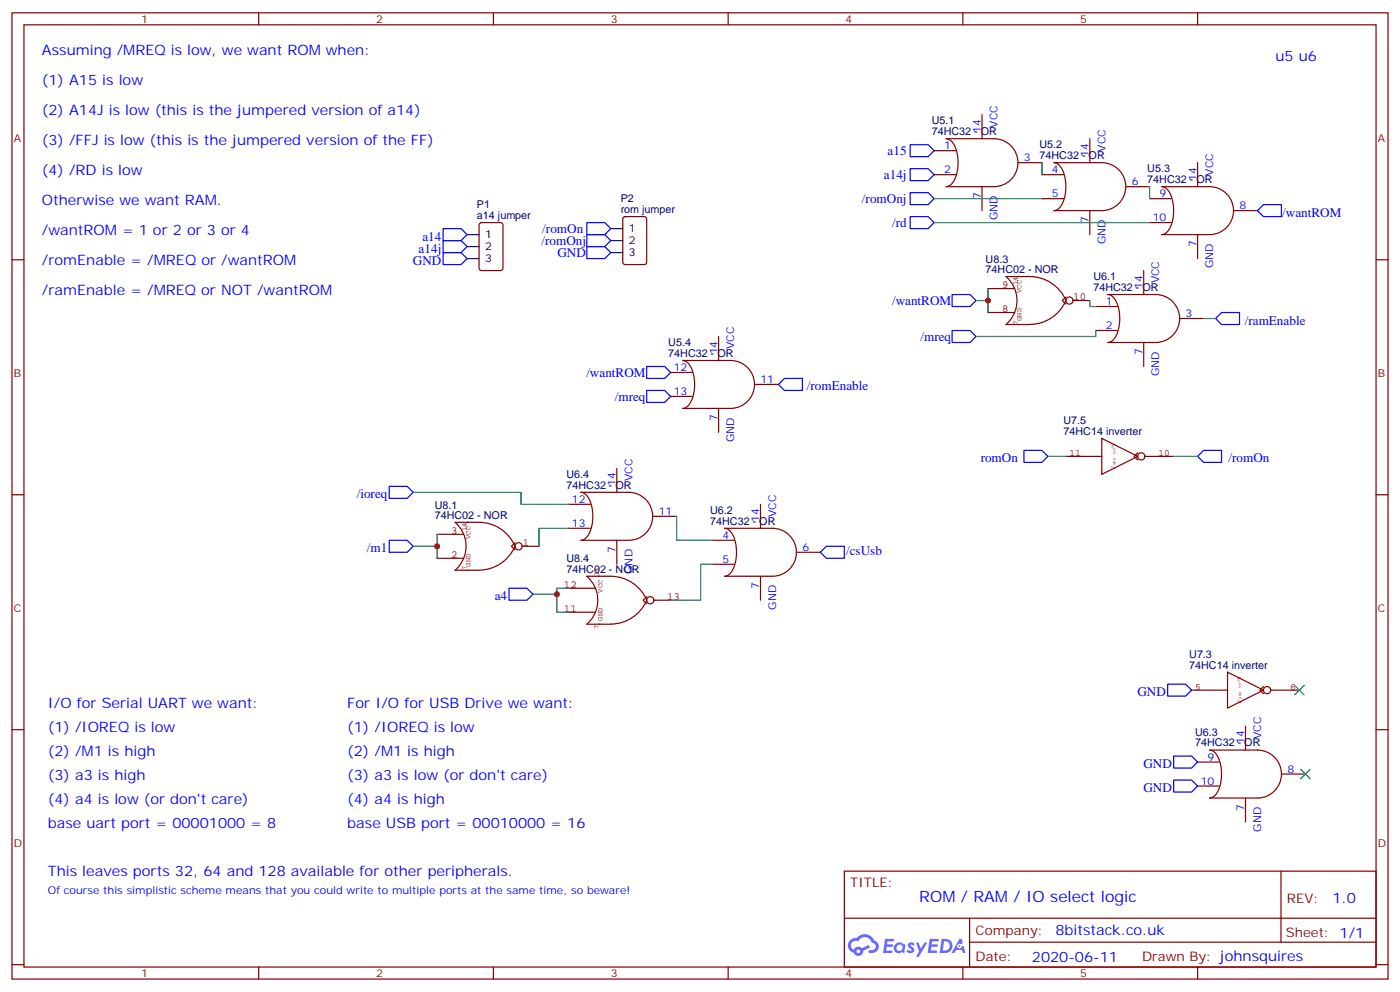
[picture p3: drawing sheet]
<svg xmlns="http://www.w3.org/2000/svg" width="412mm" height="292mm" viewBox="0 0 412 292" stroke-linecap="round" stroke-linejoin="round" font-family="sans-serif">
<g fill="none" stroke="#870000" stroke-width=".35">
<path d="M3.5 3.8h405.4v284.3h-405.4zM7.1 7.3h398.2v277.3h-398.2zM76.2 3.8v3.5M145.3 3.8v3.5M214.5 3.8v3.5M283.6 3.8v3.5M352.8 3.8v3.5M3.5 76.4h3.6M405.3 76.4h3.6M3.5 145.6h3.6M405.3 145.6h3.6M3.5 214.7h3.6"/>
<path d="M405.3 214.7h3.6M248.7 256.4h156.6v28.2h-156.6zM377.3 256.4v20.9M248.7 270.2h156.5M285.6 277.3h119.6M285.6 270.2v14.1M3.5 283.9h3.6M76.2 284.6v3.5M145.3 284.6v3.5M214.5 284.6v3.5M283.6 284.6v3.5M352.8 284.6v3.5"/>
<path d="M405.3 283.9h3.6"/>
</g>
<g fill="#5487ff">
<path d="M267.7 277.5a1.22 1.22 0 0 1 1.7 .3l-.4 .6a.47 .47 0 0 0-.3-.4 .47 .47 0 0 0-.5 .2l.1 .2a1.14 1.14 0 0 1 .8 1.7 1.14 1.14 0 0 1-1.9 0l-.2-.2 .5-.5 .7 .4a.29 .29 0 0 0 .3-.2 .29 .29 0 0 0-.2-.4 1.04 1.04 0 0 1-.6-1.7z"/>
<path d="M260.7 276.3h2.4l.3 .2-.2 .5h-1.8l-.1 .9h1.5l.3 .4-.3 .3h-1.6l-.2 1.1 1.7 .1 .2 .3-.2 .3h-2.6z"/>
<path d="M273.8 276.3h2.4l.3 .2-.1 .5h-1.8l-.2 .9h1.6l.3 .4-.4 .3h-1.6l-.1 1.1 1.7 .1 .2 .3-.2 .3h-2.6z"/>
<path d="M282.6 276.3h.7l.3 1.2-.6 .4a.69 .69 0 0 0-1 .2 .69 .69 0 0 0 .4 1 .69 .69 0 0 0 .9-.6l.5-.3 .6 2.2h-.8l-.2-.8h-1.8l-.5 .8h-.8z"/>
<path d="M269.8 277.4h.8l.6 1.8 1.1-1.8h.9l-2.6 4.2h-.8l.9-1.6z"/>
<path d="M277.4 276.3l-.6 4.1h1.3a2.11 2.11 0 0 0 2.5-2.1 2.11 2.11 0 0 0-2.5-2zM278.1 277a1.39 1.39 0 0 1 1.7 1.4 1.39 1.39 0 0 1-1.8 1.3h-.3z"/>
<path d="M263.7 277.9a1.54 1.54 0 0 0-.1 2.2 1.54 1.54 0 0 0 2.2 .1l.6 .2 .3-2.3-.2-.2h-.4a1.49 1.49 0 0 0-2.4 0zM264 278.9a.94 .94 0 0 1 1.8 0 .94 .94 0 0 1-1.8 0z"/>
<path d="M250.4 276.7a2.18 2.18 0 0 0 1.1 3.7 1.44 1.44 0 0 0 1.6 .9 1.44 1.44 0 0 0 1.2-1.5l2-1-.5-.7-1.9 .9a1.47 1.47 0 0 0-2.4 .5 1.39 1.39 0 0 1-.7-2 1.39 1.39 0 0 1 2-.4 2.12 2.12 0 0 1 2.2-1.3 2.12 2.12 0 0 1 1.9 1.7 1.14 1.14 0 0 1 1.1 1.4 1.14 1.14 0 0 1-1.7 .7 .43 .43 0 0 0-.5 .4 .43 .43 0 0 0 .4 .5 1.98 1.98 0 0 0 2.5-1.3 1.98 1.98 0 0 0-1.2-2.5 3.1 3.1 0 0 0-5.3-.7l-.9 .1zM252.3 280a.55 .55 0 0 1 1.1 0 .55 .55 0 0 1-1.1 0z"/>
<circle cx="282.6" cy="278.4" r=".26"/>
</g>
<g fill="none" stroke="#00f" stroke-width=".35">
<path d="M268.1 42.6h5.3l1.8 1.7-1.8 1.8h-5.3zM268.1 49.6h5.3l1.8 1.8-1.8 1.8h-5.3zM268.1 56.7h5.3l1.8 1.8-1.8 1.7h-5.3zM130.5 67.3h5.3l1.8 1.7-1.8 1.8h-5.3zM130.5 70.8h5.3l1.8 1.8-1.8 1.7h-5.3zM130.5 74.3h5.3l1.8 1.8-1.8 1.8h-5.3zM268.1 63.7h5.3l1.8 1.8-1.8 1.8h-5.3zM370.4 62l1.8-1.8h5.3v3.5h-5.3zM280.5 86.7h5.3l1.7 1.7-1.7 1.8h-5.3zM280.5 97.3h5.3l1.7 1.7-1.7 1.8h-5.3zM358.1 93.7l1.7-1.7h5.3v3.5h-5.3zM190.5 107.8h5.3l1.8 1.8-1.8 1.8h-5.3z"/>
<path d="M190.5 114.9h5.3l1.8 1.8-1.8 1.7h-5.3zM229.3 113.1l1.8-1.7h5.3v3.5h-5.3zM301.6 132.5h5.3l1.8 1.8-1.8 1.8h-5.3zM354.5 132.5h5.3v3.6h-5.3l-1.7-1.8z"/>
</g>
<g fill="none" stroke="#870000" stroke-width=".35">
<path d="M289.3 33.8v7M275.2 44.3h6.3M275.2 51.4h6.3M278.7 40.8h14.1a7.1 7.1 0 0 1 7.1 7.1 7.1 7.1 0 0 1-7.1 7h-14.1a3.6 3.6 0 0 0 2.8-2.9 11.7 11.7 0 0 0-1.2-10.4l-1-.7zM289.3 54.9v7.1M299.9 47.9h7M306.9 51.4h6.4M306.9 58.5h6.4M310.4 47.9h14.2a7.1 7.1 0 0 1 7 7 7.1 7.1 0 0 1-7 7.1h-14.2a3.6 3.6 0 0 0 2.9-2.9 11.7 11.7 0 0 0-1.2-10.4l-1.1-.7zM321 40.8v7.1M331.6 54.9h7.1M338.7 58.5h6.3"/>
<path d="M342.2 54.9h14.1a7.1 7.1 0 0 1 7.1 7.1 7.1 7.1 0 0 1-7.1 7h-14.1a3.6 3.6 0 0 0 2.8-2.8 11.7 11.7 0 0 0-1.2-10.5l-1-.7zM352.8 47.9v7M321 62v7M336.9 79.6v7.1M338.7 65.5h6.3M352.8 69v7.1M363.4 62h7M211.7 99v7.1M322.8 90.2h6.3M322.8 97.3h6.3M326.3 86.7h14.1a7.1 7.1 0 0 1 7.1 7 7.1 7.1 0 0 1-7.1 7.1h-14.1a3.6 3.6 0 0 0 2.9-2.9 11.7 11.7 0 0 0-1.3-10.4l-1-.7zM347.5 93.7h7"/>
<path d="M197.6 109.6h6.3M197.6 116.7h6.3M201.1 106.1h14.1a7.1 7.1 0 0 1 7 7 7.1 7.1 0 0 1-7 7.1h-14.1a3.6 3.6 0 0 0 2.8-2.9 11.7 11.7 0 0 0-1.2-10.4l-1-.7zM222.2 113.1h7.1M336.9 100.8v7M181.7 137.8v7.1M211.7 120.2v7M167.6 155.5h6.3M167.6 148.4h6.3M171.1 144.9h14.1a7.1 7.1 0 0 1 7.1 7 7.1 7.1 0 0 1-7.1 7.1h-14.1a3.6 3.6 0 0 0 2.8-2.9 11.7 11.7 0 0 0-1.2-10.4l-1-.7zM181.7 159v7.1M192.3 151.9h7"/>
<path d="M209.9 159h6.4M213.4 155.5h14.1a7.1 7.1 0 0 1 7.1 7 7.1 7.1 0 0 1-7.1 7.1h-14.1a3.6 3.6 0 0 0 2.9-2.9 11.7 11.7 0 0 0-1.2-10.4l-1.1-.7zM224 148.4v7.1M209.9 166.1h6.4M224 169.6v7M234.6 162.5h7.1M366.9 213.7v7M352.8 224.3h6.3M352.8 231.3h6.3M356.3 220.7h14.1a7.1 7.1 0 0 1 7.1 7.1 7.1 7.1 0 0 1-7.1 7h-14.1a3.6 3.6 0 0 0 2.9-2.8 11.7 11.7 0 0 0-1.3-10.5l-1-.7zM366.9 234.8v7.1M377.5 227.8h7"/>
</g>
<path d="M275.2 58.5h31.7M306.9 47.9v3.5M338.7 54.9v3.6M275.2 65.5h63.5M322.8 97.3v1.7h-35.3" fill="none" stroke="#008700" stroke-width=".35"/>
<g fill="#850000">
<circle cx="299.9" cy="95.5" r=".18"/>
<circle cx="299.9" cy="81.4" r=".18"/>
</g>
<g fill="none" stroke="#850000" stroke-width=".35">
<path d="M291 92h7.8M291 84.9h7.8M314 88.4a11.5 11.5 0 0 1-10.6 7.1M314 87.4l-1.1 1 1.1 1.1M314 88.4a11.5 11.5 0 0 0-10.6-7h-7.1a9.2 9.2 0 0 1 0 14.1h7.1M316.1 88.4h4.9M361.6 197.8l10.6 5.3-10.6 5.3z"/>
<circle cx="315" cy="88.4" r="1.06"/>
</g>
<path d="M291 84.9v3.5h-3.5M291 88.4v3.6M321 88.4v1.8h1.8M354.5 93.7h3.6" fill="none" stroke="#008700" stroke-width=".35"/>
<path d="M172.9 65.5h5.3l1.7 1.8-1.7 1.7h-5.3zM172.9 69h5.3l1.7 1.8-1.7 1.8h-5.3zM172.9 72.6h5.3l1.7 1.7-1.7 1.8h-5.3zM345.7 222.5h5.3l1.8 1.8-1.8 1.7h-5.3zM345.7 229.6h5.3l1.8 1.7-1.8 1.8h-5.3z" fill="none" stroke="#00f" stroke-width=".35"/>
<path d="M383.1 226.4l2.8 2.8M385.9 226.4l-2.8 2.8" fill="none" stroke="#3c3" stroke-width=".35"/>
<path d="M141.3 65.7l.5-.2h5.7l.6 .4 .1 13-.5 .7h-5.9l-.6-.4-.1-13zM183.7 64l.4-.3h5.7l.6 .5 .1 13-.5 .6-5.9 .1-.6-.5-.1-12.9z" fill="none" stroke="#870000" stroke-width=".35"/>
<path d="M137.6 69h3.5M137.6 72.6h3.5M137.6 76.1h3.5M179.9 67.3h3.5M179.9 70.8h3.5M179.9 74.3h3.5" fill="none" stroke="#000" stroke-width=".35"/>
<g fill="#850000">
<circle cx="365.1" cy="206.6" r=".18"/>
<circle cx="365.1" cy="199.6" r=".18"/>
</g>
<g fill="none" stroke="#850000" stroke-width=".35">
<path d="M324.6 129l10.5 5.3-10.5 5.3zM351 203.1h10.6M372.2 202l-1.1 1.1 1.1 1.1M374.3 203.1h8.5"/>
<circle cx="373.2" cy="203.1" r="1.06"/>
</g>
<g fill="#850000">
<circle cx="328.1" cy="137.8" r=".18"/>
<circle cx="328.1" cy="130.8" r=".18"/>
</g>
<g fill="none" stroke="#850000" stroke-width=".35">
<path d="M314 134.3h10.6M335.1 133.2l-1 1.1 1 1.1M337.3 134.3h8.4"/>
<circle cx="336.2" cy="134.3" r="1.06"/>
</g>
<g fill="#850000">
<circle cx="137.6" cy="167.8" r=".18"/>
<circle cx="137.6" cy="153.7" r=".18"/>
</g>
<g fill="none" stroke="#850000" stroke-width=".35">
<path d="M128.8 157.2h7.7M151.7 159.7l-1.1 1.1 1.1 1M128.8 164.3h7.7M141.1 167.8a11.6 11.6 0 0 0 10.6-7 11.5 11.5 0 0 0-10.6-7.1h-7.1a9.2 9.2 0 0 1 0 14.1h7.1M153.8 160.8h4.9"/>
<circle cx="152.8" cy="160.8" r="1.06"/>
</g>
<path d="M308.7 134.3h5.3M345.7 134.3h7.1M121.7 144.9h31.8v3.5h14.1M128.8 157.2v7.1M167.6 155.5h-8.9v5.3M199.3 151.9v7.1h10.6M121.7 160.8h7.1" fill="none" stroke="#008700" stroke-width=".35"/>
<path d="M114.7 143.1h5.2l1.8 1.8-1.8 1.7h-5.2zM114.7 159h5.2l1.8 1.8-1.8 1.7h-5.2zM149.9 173.1h5.3l1.8 1.8-1.8 1.7h-5.3zM241.7 162.5l1.7-1.7h5.3v3.5h-5.3z" fill="none" stroke="#00f" stroke-width=".35"/>
<g fill="#850000">
<circle cx="176.4" cy="183.7" r=".18"/>
<circle cx="176.4" cy="169.6" r=".18"/>
</g>
<g fill="none" stroke="#850000" stroke-width=".35">
<path d="M167.6 173.1h7.7M172.8 169.6h7.1a11.5 11.5 0 0 1 10.6 7 11.6 11.6 0 0 1-10.6 7.1h-7a9.2 9.2 0 0 0-.1-14.1zM190.5 175.6l-1.1 1 1.1 1.1M192.6 176.6h5M167.6 180.2h7.7"/>
<circle cx="191.6" cy="176.6" r="1.06"/>
</g>
<path d="M157 174.9h7M167.6 173.1h-3.6v7.1h3.6M209.9 166.1h-3.5v10.5h-8.8" fill="none" stroke="#008700" stroke-width=".35"/>
<path d="M381.4 201.7l2.8 2.8M384.2 201.7l-2.8 2.8" fill="none" stroke="#3c3" stroke-width=".35"/>
<path d="M344 201.3h5.2l1.8 1.8-1.8 1.8h-5.2z" fill="none" stroke="#00f" stroke-width=".35"/>
<g fill="#c00">
<circle cx="291" cy="88.4" r=".88"/>
<circle cx="128.8" cy="160.8" r=".88"/>
<circle cx="164" cy="174.9" r=".88"/>
</g>
<text font-size="4.6" fill="#00f" x="270.8" y="265.4">ROM / RAM / IO select logic</text>
<g font-size="4.2" fill="#00f">
<text x="12.3" y="16.1">Assuming /MREQ is low, we want ROM when:</text>
<text x="375.7" y="17.9">u5 u6</text>
<text x="12.3" y="24.9">(1) A15 is low</text>
<text x="12.3" y="33.8">(2) A14J is low (this is the jumpered version of a14)</text>
<text x="12.3" y="42.6">(3) /FFJ is low (this is the jumpered version of the FF)</text>
<text x="12.3" y="51.4">(4) /RD is low</text>
<text x="12.3" y="60.2">Otherwise we want RAM.</text>
<text x="12.3" y="69">/wantROM = 1 or 2 or 3 or 4</text>
<text x="12.3" y="77.9">/romEnable = /MREQ or /wantROM</text>
<text x="12.3" y="86.7">/ramEnable = /MREQ or NOT /wantROM</text>
<text x="14.1" y="208.4">I/O for Serial UART we want:</text>
<text x="102.3" y="208.4">For I/O for USB Drive we want:</text>
<text x="14.1" y="215.4">(1) /IOREQ is low</text>
<text x="102.3" y="215.4">(1) /IOREQ is low</text>
<text x="14.1" y="222.5">(2) /M1 is high</text>
<text x="102.3" y="222.5">(2) /M1 is high</text>
<text x="14.1" y="229.6">(3) a3 is high</text>
<text x="102.3" y="229.6">(3) a3 is low (or don't care)</text>
<text x="14.1" y="236.6">(4) a4 is low (or don't care)</text>
<text x="102.3" y="236.6">(4) a4 is high</text>
<text x="14.1" y="243.7">base uart port = 00001000 = 8</text>
<text x="102.3" y="243.7">base USB port = 00010000 = 16</text>
<text x="14.1" y="257.8">This leaves ports 32, 64 and 128 available for other peripherals.</text>
<text x="392.5" y="265.6">1.0</text>
<text x="310.9" y="275.2">8bitstack.co.uk</text>
<text x="304" y="283">2020-06-11</text>
</g>
<g font-size="3.9" fill="#00f">
<text x="261.5" y="45.6">a15</text>
<text x="260.4" y="52.6">a14j</text>
<text x="253.9" y="59.7">/romOnj</text>
<text x="377.7" y="63.7">/wantROM</text>
<text x="124.4" y="70.8">a14</text>
<text x="159.7" y="68.5">/romOn</text>
<text x="262.8" y="66.7">/rd</text>
<text x="121.6" y="77.9">GND</text>
<text x="123.3" y="74.3">a14j</text>
<text x="159.5" y="72">/romOnj</text>
<text x="164.2" y="75.6">GND</text>
<text x="262.8" y="89.7">/wantROM</text>
<text x="366.7" y="95.5">/ramEnable</text>
<text x="271.1" y="100.3">/mreq</text>
<text x="172.7" y="110.8">/wantROM</text>
<text x="181.1" y="117.9">/mreq</text>
<text x="237.7" y="114.9">/romEnable</text>
<text x="288.9" y="136.1">romOn</text>
<text x="361.9" y="136.1">/romOn</text>
<text x="105.1" y="146.6">/ioreq</text>
<text x="108.1" y="162.5">/m1</text>
<text x="249.2" y="163.2">/csUsb</text>
<text x="145.8" y="176.6">a4</text>
<text x="335" y="204.9">GND</text>
<text x="336.8" y="226">GND</text>
<text x="336.8" y="233.1">GND</text>
</g>
<g font-size="3.9" fill="#800">
<text x="250.5" y="260.9">TITLE:</text>
<text x="379.1" y="265.6">REV:</text>
<text x="287.4" y="275.1">Company:</text>
<text x="378.7" y="275.8">Sheet: 1/1</text>
<text x="287.4" y="282.8">Date:</text>
<text x="336.4" y="282.9">Drawn By: johnsquires</text>
</g>
<g font-size="3.2" fill="#800">
<text x="41.6" y="6.8">1</text>
<text x="110.8" y="6.8">2</text>
<text x="179.9" y="6.8">3</text>
<text x="249.1" y="6.8">4</text>
<text x="318.2" y="6.8">5</text>
<text x="4.1" y="41.9">A</text>
<text x="405.9" y="41.9">A</text>
<text x="4.1" y="111">B</text>
<text x="405.9" y="111">B</text>
<text x="4.1" y="180.2">C</text>
<text x="405.9" y="180.2">C</text>
<text x="4.1" y="249.3">D</text>
<text x="405.9" y="249.3">D</text>
<text x="41.6" y="287.6">1</text>
<text x="110.8" y="287.6">2</text>
<text x="179.9" y="287.6">3</text>
<text x="249.1" y="287.6">4</text>
<text x="318.2" y="287.6">5</text>
</g>
<g font-size="3.2" fill="#000080">
<text x="274.5" y="39.8">74HC32 - OR</text>
<text x="274.5" y="36.6">U5.1</text>
<text x="306.2" y="46.8">74HC32 - OR</text>
<text x="306.2" y="43.6">U5.2</text>
<text x="338" y="53.9">74HC32 - OR</text>
<text x="338" y="50.7">U5.3</text>
<text x="182.8" y="59.5">P2</text>
<text x="140.5" y="64.5">a14 jumper</text>
<text x="140.5" y="61.3">P1</text>
<text x="182.8" y="62.7">rom jumper</text>
<text x="290.3" y="77.4">U8.3</text>
<text x="290.3" y="80.3">74HC02 - NOR</text>
<text x="322.1" y="82.4">U6.1</text>
<text x="322.1" y="85.6">74HC32 - OR</text>
<text x="196.8" y="101.8">U5.4</text>
<text x="196.8" y="105">74HC32 - OR</text>
<text x="313.3" y="124.8">U7.5</text>
<text x="313.3" y="128">74HC14 inverter</text>
<text x="166.9" y="143.8">74HC32 - OR</text>
<text x="166.9" y="140.7">U6.4</text>
<text x="128.1" y="149.7">U8.1</text>
<text x="128.1" y="152.6">74HC02 - NOR</text>
<text x="209.2" y="154.4">74HC32 - OR</text>
<text x="209.2" y="151.2">U6.2</text>
<text x="166.9" y="165.4">U8.4</text>
<text x="166.9" y="168.5">74HC02 - NOR</text>
<text x="350.3" y="196.7">74HC14 inverter</text>
<text x="350.3" y="193.6">U7.3</text>
<text x="352.1" y="219.7">74HC32 - OR</text>
<text x="352.1" y="216.5">U6.3</text>
</g>
<g font-size="3.2" fill="#00f">
<text x="288.9" y="39.1" transform="rotate(-90 288.9 39.1)">14</text>
<text x="293.9" y="37.5" transform="rotate(-90 293.9 37.5)">VCC</text>
<text x="278.1" y="44">1</text>
<text x="301.6" y="47.5">3</text>
<text x="320.7" y="46.1" transform="rotate(-90 320.7 46.1)">14</text>
<text x="325.6" y="44.6" transform="rotate(-90 325.6 44.6)">VCC</text>
<text x="278.1" y="51">2</text>
<text x="309.8" y="51">4</text>
<text x="352.4" y="53.2" transform="rotate(-90 352.4 53.2)">14</text>
<text x="357.4" y="51.7" transform="rotate(-90 357.4 51.7)">VCC</text>
<text x="288.9" y="58.7" transform="rotate(-90 288.9 58.7)">7</text>
<text x="309.8" y="58.1">5</text>
<text x="333.4" y="54.6">6</text>
<text x="341.6" y="58.1">9</text>
<text x="293.9" y="64.8" transform="rotate(-90 293.9 64.8)">GND</text>
<text x="320.7" y="65.8" transform="rotate(-90 320.7 65.8)">7</text>
<text x="339.6" y="65.2">10</text>
<text x="365.1" y="61.6">8</text>
<text x="325.6" y="71.9" transform="rotate(-90 325.6 71.9)">GND</text>
<text x="352.4" y="72.8" transform="rotate(-90 352.4 72.8)">7</text>
<text x="341.5" y="83.4" transform="rotate(-90 341.5 83.4)">VCC</text>
<text x="357.4" y="78.9" transform="rotate(-90 357.4 78.9)">GND</text>
<text x="325.7" y="89.9">1</text>
<text x="336.5" y="84.9" transform="rotate(-90 336.5 84.9)">14</text>
<text x="349.2" y="93.4">3</text>
<text x="325.7" y="96.9">2</text>
<text x="211.3" y="104.3" transform="rotate(-90 211.3 104.3)">14</text>
<text x="216.3" y="102.8" transform="rotate(-90 216.3 102.8)">VCC</text>
<text x="336.5" y="104.6" transform="rotate(-90 336.5 104.6)">7</text>
<text x="198.5" y="109.3">12</text>
<text x="224" y="112.8">11</text>
<text x="341.5" y="110.7" transform="rotate(-90 341.5 110.7)">GND</text>
<text x="198.5" y="116.3">13</text>
<text x="211.3" y="124" transform="rotate(-90 211.3 124)">7</text>
<text x="216.3" y="130.1" transform="rotate(-90 216.3 130.1)">GND</text>
<text x="181.3" y="143.1" transform="rotate(-90 181.3 143.1)">14</text>
<text x="186.3" y="141.6" transform="rotate(-90 186.3 141.6)">VCC</text>
<text x="168.5" y="148.1">12</text>
<text x="168.5" y="155.1">13</text>
<text x="194" y="151.6">11</text>
<text x="223.7" y="153.7" transform="rotate(-90 223.7 153.7)">14</text>
<text x="228.6" y="152.2" transform="rotate(-90 228.6 152.2)">VCC</text>
<text x="212.8" y="158.6">4</text>
<text x="181.3" y="162.8" transform="rotate(-90 181.3 162.8)">7</text>
<text x="212.8" y="165.7">5</text>
<text x="236.4" y="162.2">6</text>
<text x="186.3" y="168.9" transform="rotate(-90 186.3 168.9)">GND</text>
<text x="223.7" y="173.4" transform="rotate(-90 223.7 173.4)">7</text>
<text x="228.6" y="179.5" transform="rotate(-90 228.6 179.5)">GND</text>
<text x="366.5" y="219" transform="rotate(-90 366.5 219)">14</text>
<text x="371.5" y="217.5" transform="rotate(-90 371.5 217.5)">VCC</text>
<text x="355.7" y="223.9">9</text>
<text x="379.2" y="227.4">8</text>
<text x="353.7" y="231">10</text>
<text x="366.5" y="238.6" transform="rotate(-90 366.5 238.6)">7</text>
<text x="371.5" y="244.7" transform="rotate(-90 371.5 244.7)">GND</text>
<text x="14.1" y="263.1">Of course this simplistic scheme means that you could write to multiple ports at the same time, so beware!</text>
</g>
<g font-size="3.2">
<text x="142.9" y="70.1">1</text>
<text x="185.2" y="68.3">1</text>
<text x="185.2" y="71.9">2</text>
<text x="142.9" y="73.6">2</text>
<text x="142.9" y="77.2">3</text>
<text x="185.2" y="75.4">3</text>
</g>
<g font-size="3.2" fill="#840000">
<text x="295.2" y="84.9">9</text>
<text x="316.2" y="88.4">10</text>
<text x="295.2" y="91.9">8</text>
<text x="132.9" y="157.2">3</text>
<text x="154" y="160.7">1</text>
<text x="132.9" y="164.3">2</text>
<text x="166.1" y="173.1">12</text>
<text x="196.5" y="176.6">13</text>
<text x="166.1" y="180.1">11</text>
</g>
<g font-size="2.8" fill="#840000">
<text x="315" y="134.3">11</text>
<text x="341.3" y="134.3">10</text>
<text x="352.1" y="203.1">5</text>
<text x="380" y="203.1">6</text>
</g>
<g font-size="2.1" fill="#840000">
<text x="299.8" y="83.9" transform="rotate(-90 299.8 83.9)">14</text>
<text x="300.9" y="86.3" transform="rotate(-90 300.9 86.3)">VCC</text>
<text x="299.8" y="95.5" transform="rotate(-90 299.8 95.5)">7</text>
<text x="300.9" y="94.4" transform="rotate(-90 300.9 94.4)">GND</text>
<text x="137.5" y="156.2" transform="rotate(-90 137.5 156.2)">14</text>
<text x="138.6" y="158.6" transform="rotate(-90 138.6 158.6)">VCC</text>
<text x="137.5" y="167.8" transform="rotate(-90 137.5 167.8)">7</text>
<text x="138.6" y="166.8" transform="rotate(-90 138.6 166.8)">GND</text>
<text x="176.4" y="169.6" transform="rotate(-90 176.4 169.6)">14</text>
<text x="177.4" y="174.4" transform="rotate(-90 177.4 174.4)">VCC</text>
<text x="176.4" y="185" transform="rotate(-90 176.4 185)">7</text>
<text x="177.4" y="182.6" transform="rotate(-90 177.4 182.6)">GND</text>
</g>
<g font-size="1.1" fill="#840000">
<text x="328" y="137.8" transform="rotate(-90 328 137.8)">7</text>
<text x="328" y="132" transform="rotate(-90 328 132)">14</text>
<text x="328.6" y="136.8" transform="rotate(-90 328.6 136.8)">GND</text>
<text x="328.6" y="133.7" transform="rotate(-90 328.6 133.7)">VCC</text>
<text x="365.1" y="200.8" transform="rotate(-90 365.1 200.8)">14</text>
<text x="365.7" y="202.5" transform="rotate(-90 365.7 202.5)">VCC</text>
<text x="365.1" y="206.6" transform="rotate(-90 365.1 206.6)">7</text>
<text x="365.7" y="205.6" transform="rotate(-90 365.7 205.6)">GND</text>
</g>
</svg>
